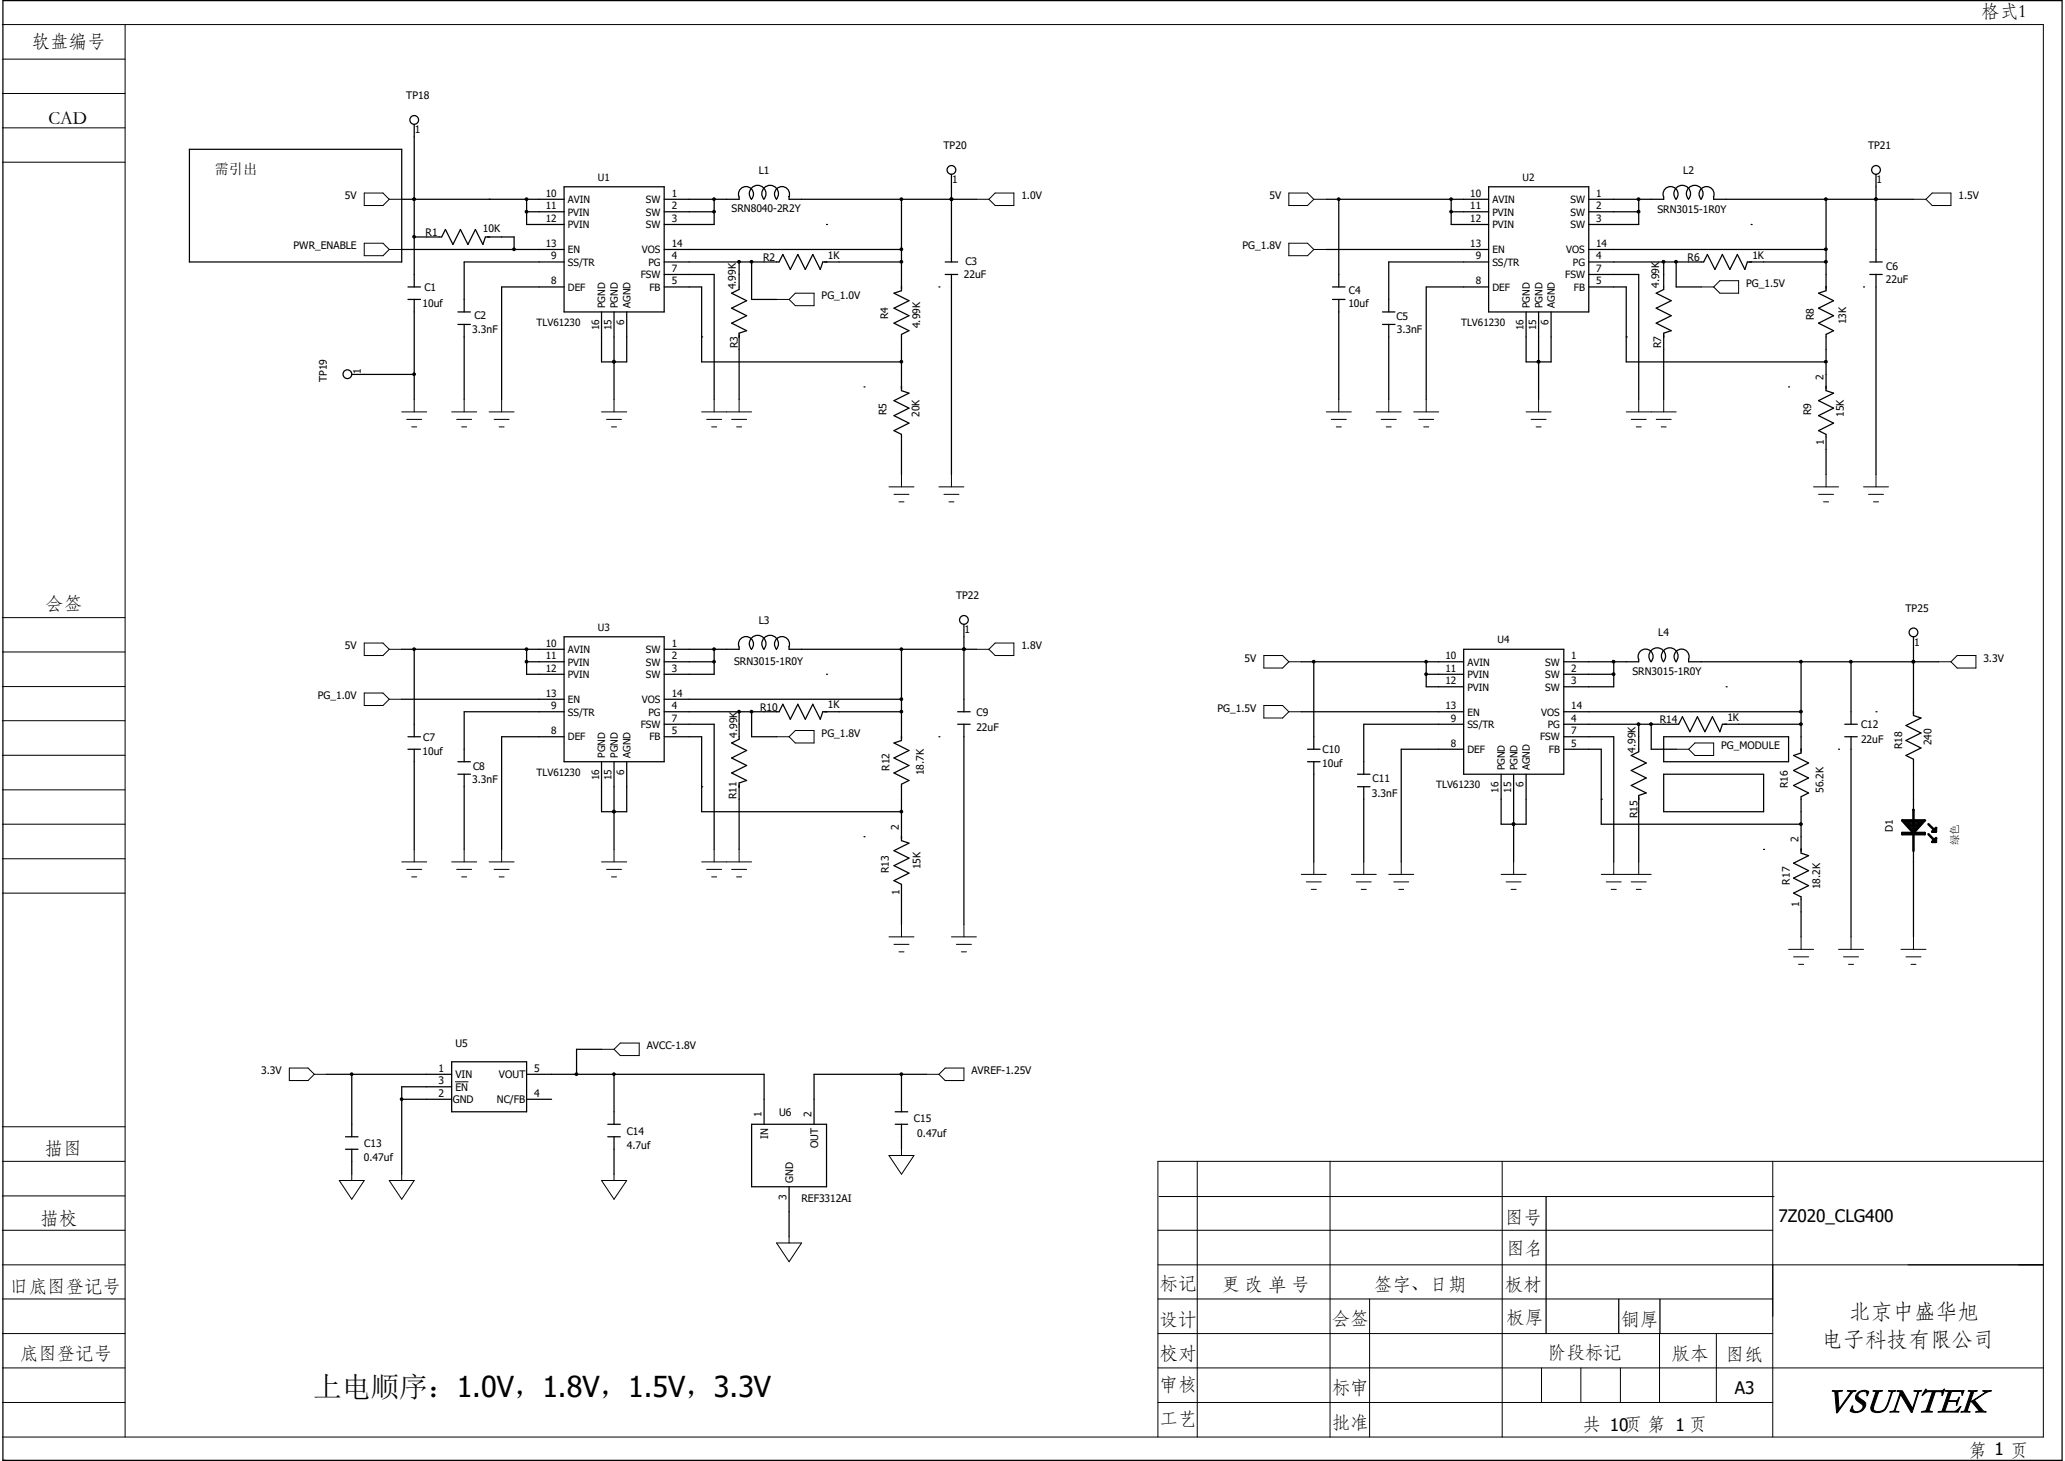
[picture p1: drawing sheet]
<svg xmlns="http://www.w3.org/2000/svg" width="420mm" height="297mm" viewBox="0 0 420 297" stroke-linecap="round" stroke-linejoin="round" font-family="sans-serif">
<g fill="none" stroke="#000" stroke-width=".25">
<path d="M.6 .1h418.8v296.8h-418.8zM38.5 30.4h43.2v22.9h-43.2zM84.2 25.3v33M114.7 38h20.4v25.4h-20.4zM160.4 40h.1a1.52 1.52 0 0 0-1.8-2 1.52 1.52 0 0 0-.8 2.5M193.5 35.4v17.9M302.8 38h20.3v25.4h-20.3zM348.5 40a1.52 1.52 0 0 0-1.7-2 1.52 1.52 0 0 0-.8 2.5M381.6 35.4v17.9M81.7 40.5h33M81.7 50.7h33M83 58.3h2.5"/>
<path d="M84.2 40.5h.1M84.2 48.2h5.6l.8-1.5 1.5 3 1.5-3 1.6 3 1.5-3 1.5 3 .5-1.5h5.9v2.5M99.5 40.5h.1M107.1 43.1h7.6M107.1 40.5v5.1h7.6M114.7 53.3h-20.3v10.1M114.7 58.3h-12.7v22.9M135.1 53.3h23.4l.7-1.6 1.5 3.1 1.6-3.1 1.5 3.1 1.5-3.1 1.5 3.1 .5-1.5h16M135.1 43.1h10.1M135.1 50.7h48.2M135.1 58.3h7.6v15.3h40.6M135.1 55.8h10.1v25.4"/>
<path d="M145.2 40.5v5.1h-10.1M150.3 53.3v5.5l-1.5 .8 3 1.5-3 1.6 3 1.5-3 1.5 3 1.5-1.5 .5v13.5M152.9 53.3v7.6h5M157.9 40.5a1.69 1.69 0 0 0-.1-2.4 1.69 1.69 0 0 0-2.3 0 1.69 1.69 0 0 0-.1 2.4 1.7 1.7 0 0 0-.2-2.4 1.7 1.7 0 0 0-2.3 .1 1.7 1.7 0 0 0-.1 2.3 1.52 1.52 0 0 0-.8-2.5 1.52 1.52 0 0 0-1.7 2v.5h-15.2M160.5 40v.5h38.1M168.1 45.6h.1M183.3 40.5v18.6l-1.5 .5 3.1 1.5-3.1 1.6 3.1 1.5-3.1 1.5 3.1 1.5-1.6 .8v11.4l1.6 .5-3.1 1.5 3.1 1.6-3.1 1.5 3.1 1.5-3.1 1.5 1.5 .8v8.1M191 58.3h.1M192.2 53.3h2.6M192.2 55.8h2.6M193.5 40.5h.1M193.5 55.8v40.6"/>
<path d="M269.7 40.5h33.1M269.7 50.7h33.1M271 58.3h2.6M272.3 40.5v17.8M295.1 43.1h7.7M295.1 40.5v5.1h7.7M302.8 53.3h-20.4v10.1M302.8 58.3h-12.7v22.9M323.1 53.3h23.4l.8-1.6 1.5 3.1 1.5-3.1 1.5 3.1 1.6-3.1 1.5 3.1 .5-1.5h16M323.1 43.1h10.2M323.1 50.7h48.3M323.1 58.3h7.7v15.3h40.6"/>
<path d="M323.1 55.8h10.2v25.4M333.3 40.5v5.1h-10.2M338.3 40a1.52 1.52 0 0 1 1.8-2 1.52 1.52 0 0 1 .8 2.5 1.7 1.7 0 0 1 0-2.3 1.7 1.7 0 0 1 2.4-.1 1.7 1.7 0 0 1 .1 2.4 1.69 1.69 0 0 1 .1-2.4 1.69 1.69 0 0 1 2.4 0 1.69 1.69 0 0 1 .1 2.4h-.1M338.4 40v.5h-15.3M338.4 53.3v5.5l-1.6 .8 3.1 1.5-3.1 1.6 3.1 1.5-3.1 1.5 3.1 1.5-1.5 .5v13.5M340.9 53.3v5h5.1M348.5 40v.5h40.7M356.2 45.6h.1M371.4 40.5v18.6l-1.5 .5 3 1.5-3 1.6 3 1.5-3 1.5 3 1.5-1.5 .8v11.4l1.5 .5-3 1.5 3 1.6-3 1.5 3 1.5-3 1.5 1.5 .8v8.1M379 58.3h.1M380.3 53.3h2.5M380.3 55.8h2.5"/>
<path d="M381.6 40.5h.1M381.6 55.8v40.6M71.5 76.1h12.7M83 60.9h2.5M84.2 60.9v20.3M93.1 63.4h2.6M93.1 66h2.6M94.4 66v15.2M122.3 63.4v10.2h5.2v-10.2M124.9 73.6h.1M124.9 63.4v17.8M142.7 68.5h.1"/>
<path d="M175.7 78.7h.1M271 60.9h2.6M272.3 60.9v20.3M281.2 63.4h2.5M281.2 66h2.5M282.4 66v15.2M310.4 63.4v10.2h5.1v-10.2M312.9 73.6h.1M312.9 63.4v17.8M330.8 68.5h.1M363.8 78.7h.1M81.7 132h33"/>
<path d="M84.2 132v17.8M107.1 134.5h7.6M107.1 132v5.1h7.6M114.7 129.5h20.4v25.4h-20.4zM135.1 132h15.2v-.5a1.52 1.52 0 0 1 1.7-2.1 1.52 1.52 0 0 1 .8 2.6M135.1 134.5h10.1M145.2 132v5.1h-10.1M152.8 132a1.7 1.7 0 0 1 .1-2.4 1.7 1.7 0 0 1 2.4 0 1.7 1.7 0 0 1 .1 2.4M160.4 131.5a1.53 1.53 0 0 0-1.7-2.1 1.53 1.53 0 0 0-.8 2.6 1.7 1.7 0 0 0-.1-2.4 1.7 1.7 0 0 0-2.3 0 1.7 1.7 0 0 0-.1 2.4M160.5 131.5v.5h38.1M168.1 137.1h.1M183.3 132v18.5l-1.5 .5 3.1 1.6-3.1 1.5 3.1 1.5-3.1 1.5 3.1 1.6-1.6 .7v11.5l1.6 .5-3.1 1.5 3.1 1.6-3.1 1.5 3.1 1.5-3.1 1.5 1.5 .8v8.1"/>
<path d="M196 132h.1M196 126.9v17.8M264.7 134.5h33M267.2 134.5v17.8M290.1 137.1h7.6M290.1 134.5v5.1h7.6M297.7 132h20.4v25.4h-20.4zM318.1 137.1h10.1M328.2 134.5v5.1h-10.1M333.3 134a1.52 1.52 0 0 1 1.7-2 1.52 1.52 0 0 1 .8 2.5M333.3 134v.5h-15.2M335.8 134.5a1.7 1.7 0 0 1 .1-2.3 1.7 1.7 0 0 1 2.4 0 1.7 1.7 0 0 1 0 2.3"/>
<path d="M338.3 134.5a1.7 1.7 0 0 1 .1-2.3 1.7 1.7 0 0 1 2.4 0 1.7 1.7 0 0 1 .1 2.3M343.4 134a1.52 1.52 0 0 0-1.7-2 1.52 1.52 0 0 0-.8 2.5M343.5 134v.5h50.8M351.1 139.6h.1M366.3 134.5v18.6l-1.5 .5 3 1.5-3 1.5 3 1.6-3 1.5 3 1.5-1.5 .8v11.4l1.5 .5-3 1.6 3 1.5-3 1.5 3 1.5-3 1.6 1.5 .7v8.2M376.5 134.5v12.7M389.2 134.5h.1M389.2 129.5v16l1.5 .5-3.1 1.5 3.1 1.5-3.1 1.5 3.1 1.6-3.1 1.5 1.6 .7v10.7M81.7 142.2h33M83 149.8h2.5M83 152.3h2.5M84.2 152.3v20.4"/>
<path d="M93.1 154.9h2.6M93.1 157.4h2.6M94.4 157.4v15.3M114.7 149.8h-12.7v22.9M114.7 144.7h-20.3v10.2M122.3 154.9v10.1h5.2v-10.1M124.9 154.9v17.8M135.1 149.8h7.6v15.2h40.6M135.1 142.2h48.2M135.1 144.7h23.4l.7-1.5 1.5 3 1.6-3 1.5 3 1.5-3 1.5 3 .5-1.5h16M135.1 147.2h10.1v25.5M142.7 159.9h.1"/>
<path d="M150.3 144.7v5.6l-1.5 .7 3 1.6-3 1.5 3 1.5-3 1.5 3 1.6-1.5 .5v13.5M152.9 144.7v5.1h5M191 149.8h.1M194.8 144.7h2.5M194.8 147.2h2.5M196 147.2v40.7M264.7 144.7h33M265.9 154.9h2.6M265.9 152.3h2.6M267.2 154.9v20.3M276.1 157.4h2.5M276.1 159.9h2.5"/>
<path d="M277.4 159.9v15.3M297.7 147.2h-20.3v10.2M297.7 152.3h-12.7v22.9M305.3 157.4v10.2h5.1v-10.2M307.8 157.4v17.8M318.1 149.8h10.1v25.4M318.1 144.7h48.2M318.1 147.2h23.3l.8-1.5 1.5 3.1 1.5-3.1 1.6 3.1 1.5-3.1 1.5 3.1 .5-1.6h16M318.1 152.3h7.6v15.3h40.6M333.3 147.2v5.6l-1.5 .8 3 1.5-3 1.5 3 1.6-3 1.5 3 1.5-1.5 .5v13.5M335.8 147.2v5.1h5.1M338.4 149.8h25.4v5.1h-25.4z"/>
<path d="M338.4 157.4h20.3v7.6h-20.3zM373.9 152.3h.1M375.2 149.8h2.5M375.2 147.2h2.5M376.5 149.8v40.7M381.6 144.7h.1M124.9 165h.1M175.7 170.1h.1M307.8 167.6h.1M325.7 162.5h.1M358.7 172.7h.1M386.9 166.8h.1"/>
<path d="M386.9 166.8l2.3 2.5M386.9 166.8h4.6M386.9 169.3h4.6v.3h-4.6zM387.1 167h4.1M387.1 166.8v.3M387.1 169.3v.3M387.3 167.3h3.7M387.4 166.8v.6M387.4 169.3v.3M387.6 167.6h3.2M387.6 166.8v.9M387.6 169.3v.3"/>
<path d="M387.8 167.8h2.8M387.9 166.8v1.2M387.9 169.3v.3M388 168.1h2.4M388.2 166.8v1.5M388.2 169.3v.3M388.3 168.3h1.8M388.4 166.8v1.8M388.4 169.3v.3M388.5 168.6h1.4M388.7 166.8v2M388.7 169.3v.3"/>
<path d="M388.7 168.8h.9M388.9 169.1h.5M388.9 166.8v2.3M388.9 169.3v.3M389.2 169.3h.1M389.2 166.8v2.8M389.2 172.7v17.8M389.4 166.8v2.2M389.4 169.3v.3M389.7 166.8v1.9M389.7 169.3v.3M389.9 166.8v1.7"/>
<path d="M389.9 169.3v.3M390.2 166.8v1.4M390.2 169.3v.3M390.4 166.8v1.1M390.4 169.3v.3M390.7 166.8v.8M390.7 169.3v.3M390.9 166.8v.5M390.9 169.3v.3M391.2 166.8v.2M391.2 169.3v.3M391.5 166.8h.1"/>
<path d="M391.5 166.8l-2.3 2.5M393 171.2h.1M393 169.1h.1M393.7 170.4h.1M393.7 168.3h.1M393.7 168.3v.8h-.7M393.7 168.8h-.5v.3M393.7 168.6h-.2v.5M393.7 170.4v.8h-.7M393.7 170.4l-.7 .8M393.7 170.9h-.5v.3M393.7 170.6h-.2v.6"/>
<path d="M393.7 168.3l-.7 .8M66.5 218.4h25.4M71.5 218.4v12.7M91.9 215.9h15.2v10.1h-15.2zM107.1 218.4h48.3v10.2M122.3 213.3h-5v5.1M124.9 218.4h.1M124.9 218.4v10.2M183.3 218.4v7.6M188.4 218.4h-22.8v10.2M70.3 233.6h2.5M70.3 231.1h2.5"/>
<path d="M71.5 233.6v5.1M81.7 223.5h10.2M91.9 220.9h-10.2v17.8M107.1 223.5h5.1M123.6 228.6h2.6M123.6 231.1h2.6M124.9 231.1v7.6M152.9 228.6h15.2v12.7h-15.2zM182.1 228.6h2.5M182.1 226h2.5M183.3 228.6v5M160.5 241.3v10.1"/>
<path d="M314.5 243.3v27.7M329.2 264.1v6.9M337.6 264.1v6.9"/>
<circle cx="84.2" cy="24.4" r=".89"/>
<circle cx="193.5" cy="34.5" r=".89"/>
<circle cx="381.6" cy="34.5" r=".89"/>
<circle cx="70.7" cy="76.1" r=".89"/>
<circle cx="196" cy="126" r=".89"/>
<circle cx="389.2" cy="128.6" r=".89"/>
</g>
<g fill="none" stroke="#000" stroke-width=".2">
<path d="M.5 12h24.9M.5 19h24.9M.5 5h415.1v287.1h-415.1M25.4 5v287.1M.5 26h24.9M.5 33h24.9M74.1 39.2h3.8l1.3 1.3-1.3 1.3h-3.8zM262.1 39.2h3.8l1.3 1.3-1.3 1.3h-3.8zM74.1 49.4h3.8l1.3 1.3-1.3 1.3h-3.8zM79.2 40.5h2.5M79.2 50.7h2.5M161.8 59.6h3.8v2.5h-3.8l-1.3-1.2z"/>
<path d="M198.6 40.5h2.5M201.1 40.5l1.3-1.3h3.8v2.6h-3.8zM262.1 49.4h3.8l1.3 1.3-1.3 1.3h-3.8zM267.2 40.5h2.5M267.2 50.7h2.5M346 58.3h2.5M349.8 57.1h3.8v2.5h-3.8l-1.3-1.3zM389.2 40.5h2.5M391.7 40.5l1.3-1.3h3.8v2.6h-3.8zM157.9 60.9h2.6M81.7 83.7h5.1M82.7 85.3h3.1"/>
<path d="M83.7 86.8h1.1M84.2 81.2v2.5M91.9 83.7h5M92.9 85.3h3M93.9 86.8h1M94.4 81.2v2.5M99.5 83.7h5.1M100.5 85.3h3M101.5 86.8h1M102 81.2v2.5M122.3 83.7h5.2M123.4 85.3h3"/>
<path d="M124.4 86.8h1M124.9 81.2v2.5M142.7 83.7h10.2M143.7 85.3h3.1M144.7 86.8h1.1M145.2 81.2v2.5M148.8 85.3h3M149.8 86.8h1M150.3 81.2v2.5M180.8 99h5.1M183.3 96.4v2.6M191 99h5"/>
<path d="M193.5 96.4v2.6M269.7 83.7h5.1M270.8 85.3h3M271.8 86.8h1M272.3 81.2v2.5M279.9 83.7h5.1M280.9 85.3h3.1M281.9 86.8h1.1M282.4 81.2v2.5M287.5 83.7h5.1M288.5 85.3h3.1M289.6 86.8h1"/>
<path d="M290.1 81.2v2.5M310.4 83.7h5.1M311.4 85.3h3.1M312.4 86.8h1M312.9 81.2v2.5M330.8 83.7h10.1M331.8 85.3h3M332.8 86.8h1M333.3 81.2v2.5M336.8 85.3h3.1M337.9 86.8h1M338.4 81.2v2.5"/>
<path d="M368.9 99h5M371.4 96.4v2.6M379 99h5.1M381.6 96.4v2.6M181.8 100.5h3.1M182.8 102h1.1M192 100.5h3M193 102h1M369.9 100.5h3M370.9 102h1M380 100.5h3.1M381 102h1.1"/>
<path d="M.5 125.6h24.9M.5 132.5h24.9M.5 139.6h24.9M74.1 130.7h3.8l1.3 1.3-1.3 1.3h-3.8zM79.2 132h2.5M198.6 132h2.5M201.1 132l1.3-1.3h3.8v2.6h-3.8zM257 133.3h3.9l1.2 1.2-1.2 1.3h-3.9zM262.1 134.5h2.6M394.3 134.5h2.5M398.1 133.3h3.8v2.5h-3.8l-1.3-1.3zM.5 146.5h24.9"/>
<path d="M.5 153.5h24.9M74.1 140.9h3.8l1.3 1.3-1.3 1.2h-3.8zM79.2 142.2h2.5M157.9 149.8h2.6M160.5 149.8l1.3-1.3h3.8v2.5h-3.8zM257 143.4h3.9l1.2 1.3-1.2 1.3h-3.9zM262.1 144.7h2.6M340.9 152.3h2.6M343.5 152.3l1.2-1.3h3.8v2.6h-3.8zM.5 167.6h24.9M.5 160.6h24.9M.5 174.6h24.9"/>
<path d="M81.7 175.2h5.1M82.7 176.7h3.1M83.7 178.3h1.1M84.2 172.7v2.5M91.9 175.2h5M92.9 176.7h3M93.9 178.3h1M94.4 172.7v2.5M99.5 175.2h5.1M100.5 176.7h3M101.5 178.3h1M102 172.7v2.5"/>
<path d="M122.3 175.2h5.2M123.4 176.7h3M124.4 178.3h1M124.9 172.7v2.5M142.7 175.2h10.2M143.7 176.7h3.1M144.7 178.3h1.1M145.2 172.7v2.5M148.8 176.7h3M149.8 178.3h1M150.3 172.7v2.5M264.7 177.8h5"/>
<path d="M265.7 179.3h3M267.2 175.2v2.6M274.8 177.8h5.1M275.8 179.3h3.1M277.4 175.2v2.6M282.4 177.8h5.1M283.5 179.3h3M285 175.2v2.6M305.3 177.8h5.1M306.3 179.3h3.1M307.8 175.2v2.6M325.7 177.8h10.1"/>
<path d="M326.7 179.3h3M328.2 175.2v2.6M331.8 179.3h3M333.3 175.2v2.6M.5 181.6h24.9M180.8 190.5h5.1M181.8 192h3.1M182.8 193.5h1.1M183.3 187.9v2.6M193.5 190.5h5.1M194.5 192h3.1M195.5 193.5h1.1"/>
<path d="M196 187.9v2.6M266.7 180.8h1M276.9 180.8h1M284.5 180.8h1M307.3 180.8h1.1M327.7 180.8h1M332.8 180.8h1M363.8 193h5.1M364.8 194.5h3M365.8 196h1M366.3 190.5v2.5M373.9 193h5.1"/>
<path d="M374.9 194.5h3.1M376 196h1M376.5 190.5v2.5M386.6 193h5.1M387.6 194.5h3.1M388.7 196h1M389.2 190.5v2.5M58.8 217.1h3.9l1.2 1.3-1.2 1.3h-3.9zM63.9 218.4h2.6M92.6 219.9h2.6M122.3 213.3h2.6M126.2 212h3.8v2.6h-3.8l-1.3-1.3z"/>
<path d="M188.4 218.4h2.6M191 218.4l1.2-1.3h3.8v2.6h-3.8zM.5 229.1h24.9M.5 236.1h24.9M69 240h5.1l-2.6 3.8zM71.5 238.7v1.3M79.2 240h5l-2.5 3.8zM81.7 238.7v1.3M122.3 240h5.2l-2.6 3.8zM124.9 238.7v1.3M180.8 234.9h5.1l-2.6 3.8zM183.3 233.6v1.3"/>
<path d="M243.5 236.1v56M270.5 236.1v56M305.5 236.1v56M360.6 236.1v56M415.6 236.1h-180.1v56M.5 257.1h24.9M.5 243.1h24.9M.5 250.1h24.9M157.9 252.7h5.1l-2.5 3.8zM160.5 251.4v1.3M235.5 257.1h180.1M235.5 250.1h125.1"/>
<path d="M235.8 243.2h125M.5 264.1h24.9M.5 271.1h24.9M.5 278.1h24.9M235.5 264.1h125.1M235.5 271.1h125.1M235.5 278.1h180.1M278.6 264.1v28M313.5 278.1v7M321.5 278.1v7M329.6 278.1v7M337.5 271.1v14"/>
<path d="M349.1 271.1v14M.5 285.1h24.9M235.5 285.1h125.1"/>
</g>
<path d="M386.9 166.8h4.6l-2.3 2.5zM386.9 169.3h4.6v.3h-4.6zM389.1 164.6l.1 8.4M392.2 169.6l1 1M392.2 167.6l1 1M393.7 168.3v.8h-.7zM393.7 170.4v.8h-.7z" fill="none" stroke="#000" stroke-width=".51"/>
<g fill="#000" stroke="#000" stroke-width=".2">
<circle cx="84.2" cy="48.1" r=".28"/>
<circle cx="84.2" cy="40.5" r=".28"/>
<circle cx="104.5" cy="50.7" r=".28"/>
<circle cx="107.1" cy="40.5" r=".28"/>
<circle cx="107.1" cy="43" r=".28"/>
<circle cx="145.2" cy="43" r=".28"/>
<circle cx="145.2" cy="40.5" r=".28"/>
<circle cx="150.3" cy="53.2" r=".28"/>
<circle cx="152.8" cy="53.2" r=".28"/>
<circle cx="183.3" cy="50.7" r=".28"/>
<circle cx="183.3" cy="53.2" r=".28"/>
<circle cx="183.3" cy="40.5" r=".28"/>
<circle cx="193.5" cy="40.5" r=".29"/>
<circle cx="272.3" cy="40.5" r=".28"/>
<circle cx="295.1" cy="40.5" r=".28"/>
<circle cx="295.1" cy="43" r=".28"/>
<circle cx="333.3" cy="40.5" r=".29"/>
<circle cx="333.3" cy="43" r=".29"/>
<circle cx="338.3" cy="53.2" r=".29"/>
<circle cx="340.9" cy="53.2" r=".29"/>
<circle cx="371.4" cy="50.7" r=".29"/>
<circle cx="371.4" cy="53.2" r=".29"/>
<circle cx="371.4" cy="40.5" r=".29"/>
<circle cx="381.5" cy="40.5" r=".28"/>
<circle cx="84.2" cy="76.1" r=".28"/>
<circle cx="124.9" cy="73.5" r=".28"/>
<circle cx="183.3" cy="73.5" r=".28"/>
<circle cx="312.9" cy="73.5" r=".28"/>
<circle cx="371.4" cy="73.5" r=".29"/>
<circle cx="84.2" cy="132" r=".28"/>
<circle cx="107.1" cy="132" r=".28"/>
<circle cx="107.1" cy="134.5" r=".28"/>
<circle cx="145.2" cy="132" r=".28"/>
<circle cx="145.2" cy="134.5" r=".28"/>
<circle cx="183.3" cy="132" r=".28"/>
<circle cx="196.1" cy="132" r=".29"/>
<circle cx="267.2" cy="134.5" r=".28"/>
<circle cx="290" cy="137.1" r=".28"/>
<circle cx="290" cy="134.5" r=".28"/>
<circle cx="328.2" cy="134.5" r=".29"/>
<circle cx="328.2" cy="137.1" r=".29"/>
<circle cx="366.3" cy="134.5" r=".29"/>
<circle cx="376.4" cy="134.5" r=".29"/>
<circle cx="389.1" cy="134.5" r=".28"/>
<circle cx="150.3" cy="144.7" r=".28"/>
<circle cx="152.8" cy="144.7" r=".28"/>
<circle cx="183.3" cy="144.7" r=".28"/>
<circle cx="183.3" cy="142.1" r=".28"/>
<circle cx="333.3" cy="147.2" r=".29"/>
<circle cx="335.8" cy="147.2" r=".29"/>
<circle cx="366.3" cy="147.2" r=".29"/>
<circle cx="366.3" cy="144.7" r=".29"/>
<circle cx="124.9" cy="165" r=".28"/>
<circle cx="183.3" cy="165" r=".28"/>
<circle cx="307.8" cy="167.5" r=".28"/>
<circle cx="366.3" cy="167.5" r=".29"/>
<circle cx="71.5" cy="218.4" r=".28"/>
<circle cx="117.2" cy="218.4" r=".28"/>
<circle cx="124.9" cy="218.4" r=".28"/>
<circle cx="183.3" cy="218.4" r=".28"/>
<circle cx="81.7" cy="223.5" r=".28"/>
</g>
<text font-size="7.3" x="371.2" y="287.1">VSUNTEK</text>
<text font-size="5.8" x="63.7" y="283.9">上电顺序：1.0V，1.8V，1.5V，3.3V</text>
<g font-size="4.4">
<text x="376.1" y="267.9">北京中盛华旭</text>
<text x="370.5" y="273.6">电子科技有限公司</text>
</g>
<g font-size="3.8">
<text x="402.9" y="3.5">格式1</text>
<text x="6.4" y="9.6">软盘编号</text>
<text x="9.9" y="25.2">CAD</text>
<text x="9.2" y="123.7">会签</text>
<text x="9.1" y="234.7">描图</text>
<text x="8.2" y="248.8">描校</text>
<text x="306.1" y="248.6">图号</text>
<text x="306.3" y="255">图名</text>
<text x="2" y="262.7">旧底图登记号</text>
<text x="235.8" y="262">标记</text>
<text x="248.5" y="262.2">更 改 单 号</text>
<text x="279.4" y="262.2">签字、日期</text>
<text x="306.1" y="262.3">板材</text>
<text x="235.8" y="269.5">设计</text>
<text x="270.8" y="269.2">会签</text>
<text x="306.3" y="268.9">板厚</text>
<text x="329.7" y="269.5">铜厚</text>
<text x="314.8" y="276">阶段标记</text>
<text x="4" y="276.3">底图登记号</text>
<text x="235.8" y="276.3">校对</text>
<text x="340" y="276.3">版本</text>
<text x="350.9" y="276.5">图纸</text>
<text x="235.8" y="282.6">审核</text>
<text x="270.8" y="283.3">标审</text>
<text x="235.8" y="289.4">工艺</text>
<text x="270.8" y="290.4">批准</text>
<text x="321.9" y="290.8">共 10页 第 1 页</text>
<text x="400.3" y="296">第 1 页</text>
</g>
<g font-size="3.5">
<text x="361.7" y="248.4">7Z020_CLG400</text>
<text x="352.8" y="283.4">A3</text>
</g>
<text font-size="2.9" x="43.6" y="35.4">需引出</text>
<g font-size="2.1">
<text x="82.6" y="20.2">TP18</text>
<text x="84.4" y="27.1">1</text>
<text x="154.3" y="35.3">L1</text>
<text x="191.9" y="30.4">TP20</text>
<text x="342.3" y="35.3">L2</text>
<text x="379.9" y="30.4">TP21</text>
<text x="70.1" y="40.5">5V</text>
<text x="193.6" y="37.3">1</text>
<text x="207.7" y="40.5">1.0V</text>
<text x="258.2" y="40.5">5V</text>
<text x="381.7" y="37.3">1</text>
<text x="398.3" y="40.5">1.5V</text>
<text x="86.6" y="47.9">R1</text>
<text x="98.2" y="47.2">10K</text>
<text x="148.8" y="43.1">SRN8040-2R2Y</text>
<text x="337.1" y="43.4">SRN3015-1R0Y</text>
<text x="59.7" y="50.7">PWR_ENABLE</text>
<text x="155.2" y="53">R2</text>
<text x="168.4" y="52.6">1K</text>
<text x="196.3" y="53.8">C3</text>
<text x="252.7" y="50.7">PG_1.8V</text>
<text x="343.2" y="53">R6</text>
<text x="356.4" y="52.6">1K</text>
<text x="86.3" y="59.2">C1</text>
<text x="149.6" y="58.8" transform="rotate(-90 149.6 58.8)">4.99K</text>
<text x="196" y="56.6">22uF</text>
<text x="274.4" y="59.7">C4</text>
<text x="337.4" y="58.5" transform="rotate(-90 337.4 58.5)">4.99K</text>
<text x="355.1" y="58.3">PG_1.5V</text>
<text x="383.6" y="57.6">22uF</text>
<text x="383.6" y="54.9">C6</text>
<text x="85.9" y="62.4">10uf</text>
<text x="96.5" y="64.8">C2</text>
<text x="167.1" y="60.9">PG_1.0V</text>
<text x="180.6" y="64.9" transform="rotate(-90 180.6 64.9)">R4</text>
<text x="274.2" y="62.4">10uf</text>
<text x="284" y="65">C5</text>
<text x="368.9" y="65.2" transform="rotate(-90 368.9 65.2)">R8</text>
<text x="375.5" y="66" transform="rotate(-90 375.5 66)">13K</text>
<text x="96.1" y="67.7">3.3nF</text>
<text x="150.1" y="70.7" transform="rotate(-90 150.1 70.7)">R3</text>
<text x="187.2" y="66.7" transform="rotate(-90 187.2 66.7)">4.99K</text>
<text x="284.1" y="67.7">3.3nF</text>
<text x="337.9" y="70.7" transform="rotate(-90 337.9 70.7)">R7</text>
<text x="66.5" y="77.7" transform="rotate(-90 66.5 77.7)">TP19</text>
<text x="73.4" y="76" transform="rotate(-90 73.4 76)">1</text>
<text x="370.9" y="77.3" transform="rotate(-90 370.9 77.3)">2</text>
<text x="180.3" y="84.5" transform="rotate(-90 180.3 84.5)">R5</text>
<text x="187" y="84.8" transform="rotate(-90 187 84.8)">20K</text>
<text x="368.3" y="84.5" transform="rotate(-90 368.3 84.5)">R9</text>
<text x="375" y="84.8" transform="rotate(-90 375 84.8)">15K</text>
<text x="371" y="90.5" transform="rotate(-90 371 90.5)">1</text>
<text x="194.4" y="121.8">TP22</text>
<text x="387.6" y="124.4">TP25</text>
<text x="70.1" y="132">5V</text>
<text x="154.3" y="126.8">L3</text>
<text x="196.2" y="128.8">1</text>
<text x="207.7" y="132">1.8V</text>
<text x="337.3" y="129.4">L4</text>
<text x="389.3" y="131.3">1</text>
<text x="149.3" y="135.1">SRN3015-1R0Y</text>
<text x="253.1" y="134.5">5V</text>
<text x="332" y="137.2">SRN3015-1R0Y</text>
<text x="403.4" y="134.5">3.3V</text>
<text x="64.6" y="142.2">PG_1.0V</text>
<text x="149.9" y="150" transform="rotate(-90 149.9 150)">4.99K</text>
<text x="154.6" y="144.4">R10</text>
<text x="167.1" y="149.8">PG_1.8V</text>
<text x="168.4" y="144">1K</text>
<text x="198.6" y="148.5">22uF</text>
<text x="198.6" y="145.5">C9</text>
<text x="247.6" y="144.7">PG_1.5V</text>
<text x="337.6" y="147">R14</text>
<text x="351.3" y="146.6">1K</text>
<text x="378.5" y="148.1">C12</text>
<text x="85.9" y="153.6">10uf</text>
<text x="86.1" y="150.6">C7</text>
<text x="268.9" y="155.9">10uf</text>
<text x="269" y="153.2">C10</text>
<text x="332.6" y="153" transform="rotate(-90 332.6 153)">4.99K</text>
<text x="350.1" y="152.3">PG_MODULE</text>
<text x="378.5" y="151">22uF</text>
<text x="386.9" y="152.4" transform="rotate(-90 386.9 152.4)">R18</text>
<text x="392.8" y="151.6" transform="rotate(-90 392.8 151.6)">240</text>
<text x="96.1" y="159.2">3.3nF</text>
<text x="96.2" y="156.5">C8</text>
<text x="180.9" y="156.7" transform="rotate(-90 180.9 156.7)">R12</text>
<text x="187.9" y="157.6" transform="rotate(-90 187.9 157.6)">18.7K</text>
<text x="279" y="162">3.3nF</text>
<text x="279.1" y="159">C11</text>
<text x="363.6" y="160.2" transform="rotate(-90 363.6 160.2)">R16</text>
<text x="370.9" y="161.2" transform="rotate(-90 370.9 161.2)">56.2K</text>
<text x="149.8" y="162.5" transform="rotate(-90 149.8 162.5)">R11</text>
<text x="333" y="166.3" transform="rotate(-90 333 166.3)">R15</text>
<text x="182.8" y="168.7" transform="rotate(-90 182.8 168.7)">2</text>
<text x="365.8" y="171.2" transform="rotate(-90 365.8 171.2)">2</text>
<text x="384.9" y="169.1" transform="rotate(-90 384.9 169.1)">D1</text>
<text x="398.3" y="171.8" transform="rotate(-90 398.3 171.8)">绿色</text>
<text x="180.8" y="177.5" transform="rotate(-90 180.8 177.5)">R13</text>
<text x="187.2" y="176.7" transform="rotate(-90 187.2 176.7)">15K</text>
<text x="364" y="179.8" transform="rotate(-90 364 179.8)">R17</text>
<text x="182.9" y="181.9" transform="rotate(-90 182.9 181.9)">1</text>
<text x="365.9" y="184.5" transform="rotate(-90 365.9 184.5)">1</text>
<text x="370.2" y="180.8" transform="rotate(-90 370.2 180.8)">18.2K</text>
<text x="92.6" y="212.8">U5</text>
<text x="131.5" y="213.3">AVCC-1.8V</text>
<text x="53.1" y="218.4">3.3V</text>
<text x="89.2" y="217.9">1</text>
<text x="89.2" y="220.4">3</text>
<text x="92.6" y="219.2">VIN</text>
<text x="92.6" y="221.7">EN</text>
<text x="101.5" y="219.2">VOUT</text>
<text x="108.6" y="217.9">5</text>
<text x="197.6" y="218.4">AVREF-1.25V</text>
<text x="89.2" y="223">2</text>
<text x="92.1" y="224.3">GND</text>
<text x="101" y="224.3">NC/FB</text>
<text x="108.6" y="223">4</text>
<text x="154.9" y="227" transform="rotate(-90 154.9 227)">1</text>
<text x="158.5" y="226.8">U6</text>
<text x="165.1" y="227" transform="rotate(-90 165.1 227)">2</text>
<text x="74.1" y="233.2">C13</text>
<text x="127.5" y="230.7">C14</text>
<text x="127.5" y="233.6">4.7uf</text>
<text x="156.2" y="231.5" transform="rotate(-90 156.2 231.5)">IN</text>
<text x="166.4" y="233.4" transform="rotate(-90 166.4 233.4)">OUT</text>
<text x="185.9" y="228.1">C15</text>
<text x="186.6" y="231.1">0.47uf</text>
<text x="74" y="235.9">0.47uf</text>
<text x="160" y="243.9" transform="rotate(-90 160 243.9)">3</text>
<text x="161.3" y="240.5" transform="rotate(-90 161.3 240.5)">GND</text>
<text x="163" y="244.4">REF3312AI</text>
</g>
<g font-size="2">
<text x="111" y="40">10</text>
<text x="115.5" y="41.3">AVIN</text>
<text x="121.6" y="36.7">U1</text>
<text x="131.4" y="41.3">SW</text>
<text x="136.6" y="40">1</text>
<text x="299" y="40">10</text>
<text x="303.5" y="41.3">AVIN</text>
<text x="309.7" y="36.7">U2</text>
<text x="319.4" y="41.3">SW</text>
<text x="324.7" y="40">1</text>
<text x="111" y="42.5">11</text>
<text x="111" y="45.1">12</text>
<text x="115.5" y="43.8">PVIN</text>
<text x="115.5" y="46.4">PVIN</text>
<text x="131.4" y="43.8">SW</text>
<text x="131.4" y="46.4">SW</text>
<text x="136.6" y="42.5">2</text>
<text x="136.6" y="45.1">3</text>
<text x="299" y="42.5">11</text>
<text x="299" y="45.1">12</text>
<text x="303.5" y="43.8">PVIN</text>
<text x="303.5" y="46.4">PVIN</text>
<text x="319.4" y="43.8">SW</text>
<text x="319.4" y="46.4">SW</text>
<text x="324.7" y="42.5">2</text>
<text x="324.7" y="45.1">3</text>
<text x="111" y="50.2">13</text>
<text x="112.1" y="52.7">9</text>
<text x="115.5" y="51.5">EN</text>
<text x="130.5" y="51.5">VOS</text>
<text x="136.6" y="50.2">14</text>
<text x="136.6" y="52.7">4</text>
<text x="299" y="50.2">13</text>
<text x="300.1" y="52.7">9</text>
<text x="303.5" y="51.5">EN</text>
<text x="318.6" y="51.5">VOS</text>
<text x="324.7" y="50.2">14</text>
<text x="324.7" y="52.7">4</text>
<text x="112.1" y="57.8">8</text>
<text x="115.5" y="54">SS/TR</text>
<text x="115.5" y="59.1">DEF</text>
<text x="130.3" y="56.6">FSW</text>
<text x="131.9" y="54">PG</text>
<text x="132.1" y="59.1">FB</text>
<text x="136.6" y="55.3">7</text>
<text x="136.6" y="57.8">5</text>
<text x="300.1" y="57.8">8</text>
<text x="303.5" y="54">SS/TR</text>
<text x="303.5" y="59.1">DEF</text>
<text x="318.3" y="56.6">FSW</text>
<text x="319.9" y="54">PG</text>
<text x="320.1" y="59.1">FB</text>
<text x="324.7" y="55.3">7</text>
<text x="324.7" y="57.8">5</text>
<text x="123.1" y="62.7" transform="rotate(-90 123.1 62.7)">PGND</text>
<text x="125.6" y="62.7" transform="rotate(-90 125.6 62.7)">PGND</text>
<text x="128.2" y="62.7" transform="rotate(-90 128.2 62.7)">AGND</text>
<text x="311.2" y="62.7" transform="rotate(-90 311.2 62.7)">PGND</text>
<text x="313.7" y="62.7" transform="rotate(-90 313.7 62.7)">PGND</text>
<text x="316.2" y="62.7" transform="rotate(-90 316.2 62.7)">AGND</text>
<text x="109.1" y="66.3">TLV61230</text>
<text x="121.8" y="67.1" transform="rotate(-90 121.8 67.1)">16</text>
<text x="124.4" y="67.1" transform="rotate(-90 124.4 67.1)">15</text>
<text x="126.9" y="66" transform="rotate(-90 126.9 66)">6</text>
<text x="297.2" y="66.3">TLV61230</text>
<text x="309.9" y="67.1" transform="rotate(-90 309.9 67.1)">16</text>
<text x="312.4" y="67.1" transform="rotate(-90 312.4 67.1)">15</text>
<text x="315" y="66" transform="rotate(-90 315 66)">6</text>
<text x="111" y="131.5">10</text>
<text x="121.6" y="128.2">U3</text>
<text x="136.6" y="131.5">1</text>
<text x="304.6" y="130.7">U4</text>
<text x="111" y="134">11</text>
<text x="111" y="136.6">12</text>
<text x="115.5" y="132.8">AVIN</text>
<text x="115.5" y="135.3">PVIN</text>
<text x="115.5" y="137.8">PVIN</text>
<text x="131.4" y="132.8">SW</text>
<text x="131.4" y="135.3">SW</text>
<text x="131.4" y="137.8">SW</text>
<text x="136.6" y="134">2</text>
<text x="136.6" y="136.6">3</text>
<text x="294" y="134">10</text>
<text x="294" y="136.6">11</text>
<text x="298.4" y="135.3">AVIN</text>
<text x="298.4" y="137.8">PVIN</text>
<text x="314.3" y="135.3">SW</text>
<text x="314.3" y="137.8">SW</text>
<text x="319.6" y="134">1</text>
<text x="319.6" y="136.6">2</text>
<text x="111" y="141.6">13</text>
<text x="115.5" y="142.9">EN</text>
<text x="130.5" y="142.9">VOS</text>
<text x="136.6" y="141.6">14</text>
<text x="294" y="139.1">12</text>
<text x="298.4" y="140.4">PVIN</text>
<text x="314.3" y="140.4">SW</text>
<text x="319.6" y="139.1">3</text>
<text x="112.1" y="144.2">9</text>
<text x="112.1" y="149.3">8</text>
<text x="115.5" y="145.5">SS/TR</text>
<text x="130.3" y="148">FSW</text>
<text x="131.9" y="145.5">PG</text>
<text x="136.6" y="144.2">4</text>
<text x="136.6" y="146.7">7</text>
<text x="136.6" y="149.3">5</text>
<text x="294" y="144.2">13</text>
<text x="295.1" y="146.7">9</text>
<text x="298.4" y="145.5">EN</text>
<text x="298.4" y="148">SS/TR</text>
<text x="313.4" y="145.5">VOS</text>
<text x="314.8" y="148">PG</text>
<text x="319.6" y="144.2">14</text>
<text x="319.6" y="146.7">4</text>
<text x="319.6" y="149.3">7</text>
<text x="115.5" y="150.5">DEF</text>
<text x="123.1" y="154.1" transform="rotate(-90 123.1 154.1)">PGND</text>
<text x="125.6" y="154.1" transform="rotate(-90 125.6 154.1)">PGND</text>
<text x="128.2" y="154.1" transform="rotate(-90 128.2 154.1)">AGND</text>
<text x="132.1" y="150.5">FB</text>
<text x="295.1" y="151.8">8</text>
<text x="298.4" y="153.1">DEF</text>
<text x="313.2" y="150.5">FSW</text>
<text x="315" y="153.1">FB</text>
<text x="319.6" y="151.8">5</text>
<text x="109.1" y="157.7">TLV61230</text>
<text x="121.8" y="158.6" transform="rotate(-90 121.8 158.6)">16</text>
<text x="124.4" y="158.6" transform="rotate(-90 124.4 158.6)">15</text>
<text x="126.9" y="157.5" transform="rotate(-90 126.9 157.5)">6</text>
<text x="292.1" y="160.2">TLV61230</text>
<text x="304.8" y="161.1" transform="rotate(-90 304.8 161.1)">16</text>
<text x="306.1" y="156.6" transform="rotate(-90 306.1 156.6)">PGND</text>
<text x="307.3" y="161.1" transform="rotate(-90 307.3 161.1)">15</text>
<text x="308.6" y="156.6" transform="rotate(-90 308.6 156.6)">PGND</text>
<text x="309.9" y="160" transform="rotate(-90 309.9 160)">6</text>
<text x="311.2" y="156.6" transform="rotate(-90 311.2 156.6)">AGND</text>
</g>
</svg>
